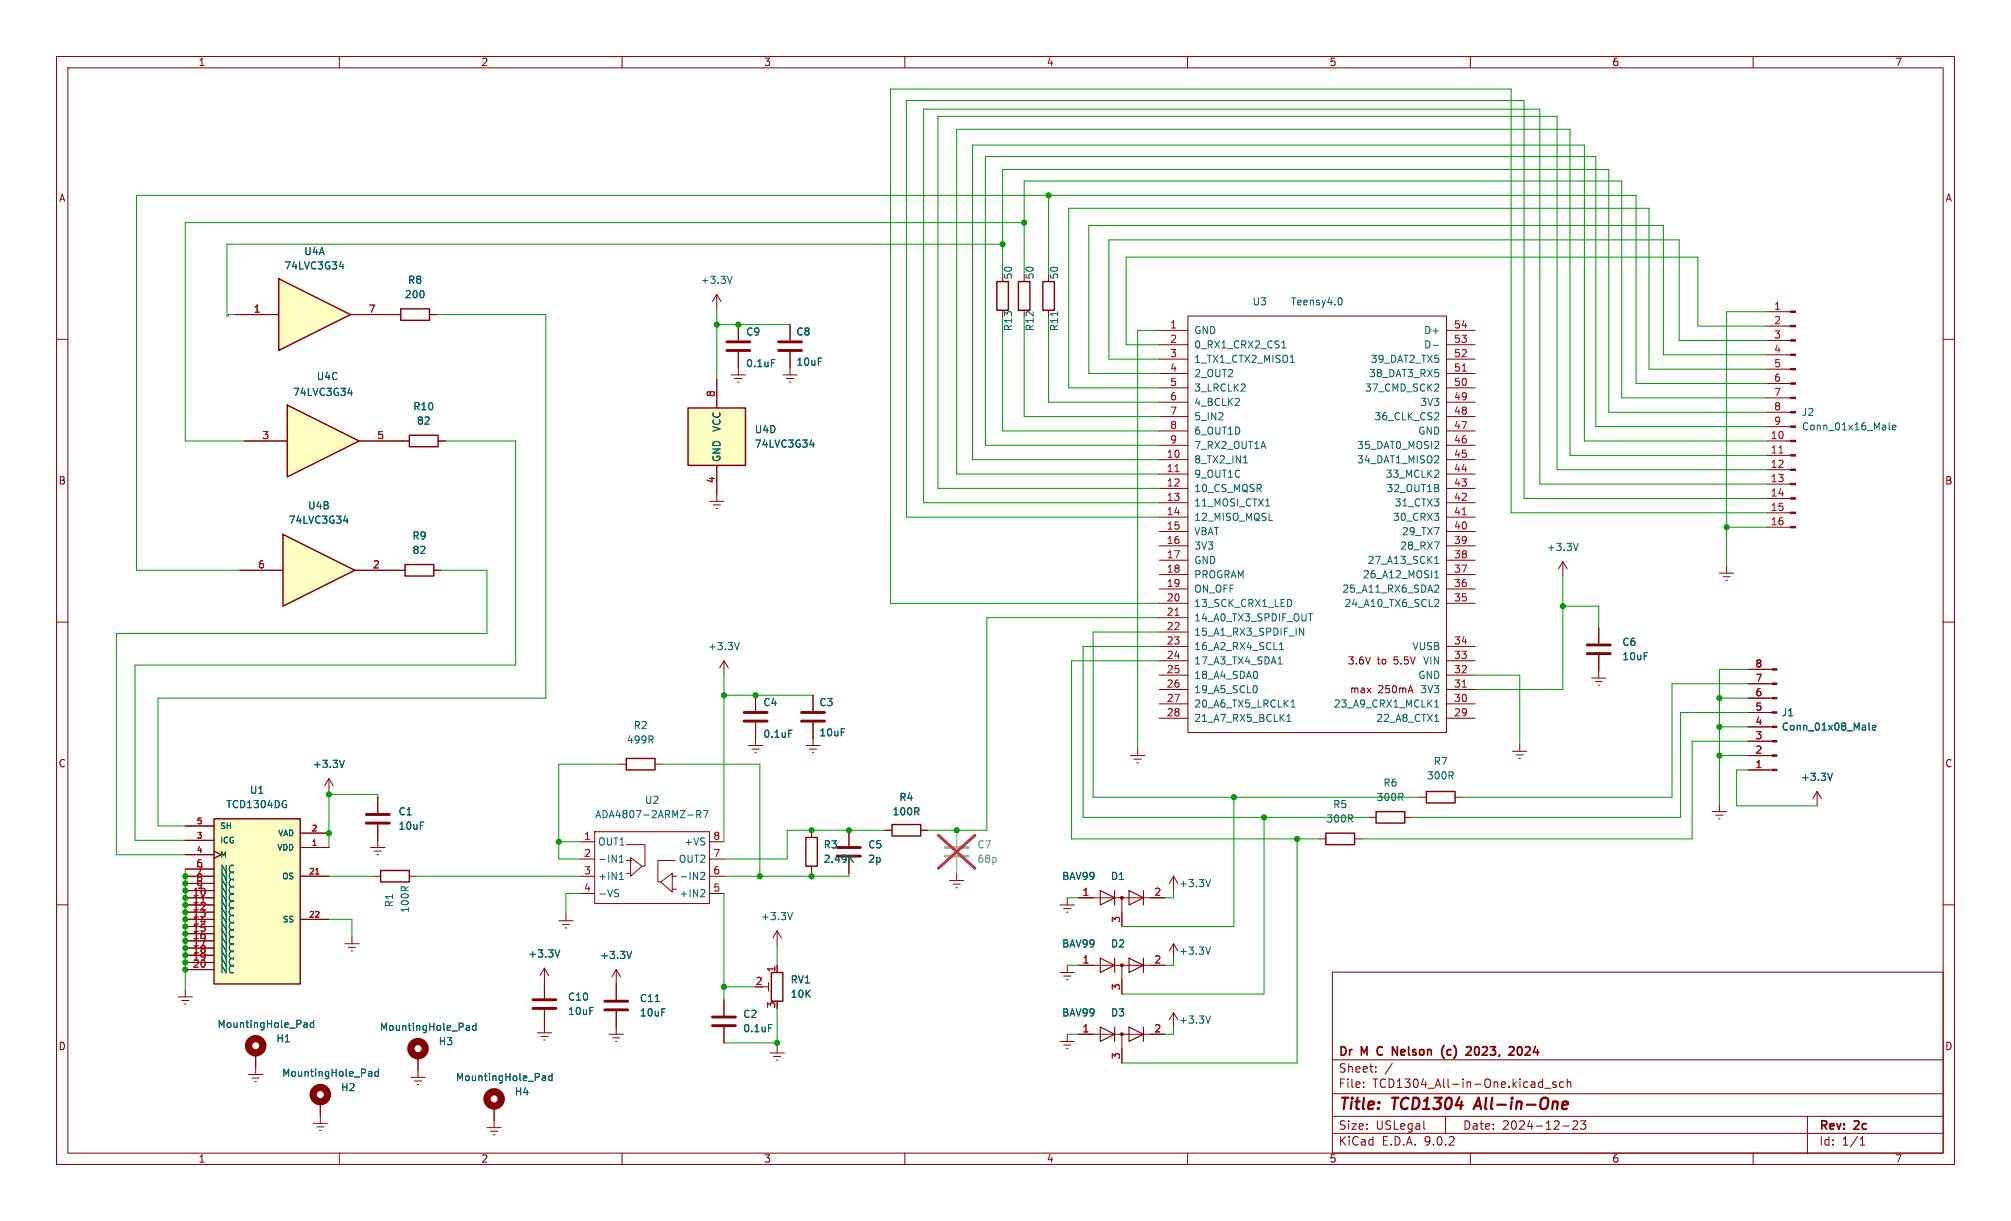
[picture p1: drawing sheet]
<svg xmlns="http://www.w3.org/2000/svg" width="356mm" height="216mm" viewBox="0 0 356 216" stroke-linecap="round" stroke-linejoin="round" font-family="sans-serif">
<g fill="none" stroke="#840000" stroke-width=".18">
<path d="M10 10h335.6v195.9h-335.6zM12 12h331.6v191.9h-331.6zM60 10v2M110 10v2M160 10v2M210 10v2M260 10v2M310 10v2M126.7 52.1l-.7 1.2M126.7 52.1l.8 1.2M126.7 52.1v2.5M130.6 57.4v2.8"/>
<path d="M139.7 57.4v2.8M177.3 48.5v1.3M181.1 48.5v1.3M181.1 54.9v1.2M185.4 48.5v1.3M185.4 54.9v1.2M10 60h2M129.3 66.3h2.5M129.9 66.9h1.3M130.4 67.6h.3M130.6 62.2v4.1M138.4 66.3h2.6"/>
<path d="M139.1 66.9h1.2M139.6 67.6h.2M139.7 62.2v4.1M343.6 60h2M10 110h2M70.4 100.8h1.2M76.7 100.8h1.3M343.6 110h2M58.2 137.7l-.8 1.2M58.2 137.7l.7 1.2M58.2 137.7v2.5M190.8 158.8h15.2"/>
<path d="M198.4 158.8v5M233.2 148.3h1.2M239.5 148.3h1.3M10 160h2M235.6 171.9h108v32h-108zM343.6 160h2M235.6 197.4h108M235.6 193.4h108M235.6 187.4h108M241.1 192.1v.2M241.1 191.4v.1M243.3 189.4v.2"/>
<path d="M243.3 188.7v.1M246.2 188l-1.3 1.9M251.8 199.6l.2 .1M255.6 197.4v3M272.3 191.3l.5 .1M272.8 190.8v1.5M272.8 192.2l-.5 .1M273.1 192.4h1.2M275.1 191.4l-.3-.1-.2 .2v.2l.5 .2v.3h-.5M276.3 199.1h1.2M276.5 191.4l-.4-.1-.3 .3v.4l.1 .2h.6M277.1 191.4l.2-.1 .4 .1 .1 .9"/>
<path d="M277.1 190.8v1.5M278.1 198.3l.6-.1 .2 .1 .1 .3-.9 1.1h.9M279.5 198.2h.9l-.5 .6 .4 .1v.6l-.2 .2h-.4l-.2-.2M319.6 197.4v6.5M60 203.9v2M110 203.9v2M160 203.9v2M210 203.9v2M235.6 200.4h108M260 203.9v2M310 203.9v2M328.9 202.5h.9"/>
<path d="M328.9 201.4l.4-.4v1.5"/>
</g>
<path d="M261.5 194.1l-.9 2M276.3 195.4l.9-.2v-.3l-.2-.1-.6 .1-.2 .9 .3 .3 .6-.1" fill="none" stroke="#840000" stroke-width=".4"/>
<path d="M243.7 185.3l-.2 .4 .2 .7M246.2 185.1l.9 1.5M255 186.5l.4 .6M255.4 184.9l-.4 .6M256.2 185.6l-.3 .3v.4l.3 .3M259.9 185.1l.3 .3-.1 .3-.9 .9h1M261.2 185.1a.81 .81 0 0 0-.6 .6 .81 .81 0 0 0 .3 .8l.3 .1M267.6 185.1l.1 .3v.3l-.9 .9h.9M268.4 185.2l.3-.1a.81 .81 0 0 1 .5 .6 .81 .81 0 0 1-.3 .8l-.1 .1a.81 .81 0 0 1-.4-1.4z" fill="none" stroke="#840000" stroke-width=".3"/>
<path d="M176.3 49.8h2v5.1h-2zM180.1 49.8h2v5.1h-2zM184.4 49.8h2v5.1h-2zM71.6 99.8h5.1v2.1h-5.1zM234.4 147.3h5.1v2.1h-5.1z" fill="none" stroke="#840000" stroke-width=".25"/>
<path d="M194.6 157.5l2.5 1.3-2.5 1.2zM197.1 157.5v2.5M199.6 157.5l2.6 1.3-2.6 1.2zM202.2 157.5v2.5" fill="none" stroke="#840000" stroke-width=".2"/>
<circle cx="198.4" cy="158.7" r=".25" fill="#840000" stroke="#840000" stroke-width=".18"/>
<path d="M129.5 48.8l-.5 1.3M187 55.1v.7M136.4 63.6h.6M60.9 134.4l-.4 1.3" fill="none" stroke="#006464" stroke-width=".18"/>
<path d="M128.5 60.5h4.1M128.5 62h4.1M137.7 60.5h4M137.7 62h4" fill="none" stroke="#840000" stroke-width=".51"/>
<path d="M49.3 49.3l12.7 6.3-12.7 6.4z" fill="#ffffc2"/>
<path d="M49.3 49.3l12.7 6.3-12.7 6.4zM70.9 54.6h5v2h-5z" fill="none" stroke="#840000" stroke-width=".25"/>
<path d="M41.7 55.6h7.6M62 55.6h8.9M75.9 55.6h1.3M190.8 182.9h15.2M198.4 182.9v5.1" fill="none" stroke="#840000" stroke-width=".18"/>
<path d="M60 47.1h.8M60.6 46.7v.9" fill="none" stroke="#006464" stroke-width=".18"/>
<path d="M194.6 181.6l2.5 1.3-2.5 1.3zM197.1 181.6v2.6M199.6 181.6l2.6 1.3-2.6 1.3zM202.2 181.6v2.6" fill="none" stroke="#840000" stroke-width=".2"/>
<circle cx="198.4" cy="182.9" r=".25" fill="#840000" stroke="#840000" stroke-width=".18"/>
<path d="M50.8 71.6l12.7 6.4-12.7 6.3z" fill="#ffffc2"/>
<path d="M50.8 71.6l12.7 6.4-12.7 6.3z" fill="none" stroke="#840000" stroke-width=".25"/>
<path d="M43.2 78h7.6M63.5 78h7.6" fill="none" stroke="#840000" stroke-width=".18"/>
<path d="M61.5 69.5h.8M62.1 69.1v.8" fill="none" stroke="#006464" stroke-width=".18"/>
<path d="M50 94.5l12.7 6.3-12.7 6.4z" fill="#ffffc2"/>
<path d="M72.4 77h5.1v2h-5.1zM50 94.5l12.7 6.3-12.7 6.4zM252.2 140h5.1v2h-5.1zM243.3 143.5h5.1v2h-5.1z" fill="none" stroke="#840000" stroke-width=".25"/>
<path d="M71.1 78h1.3M77.5 78h1.2M42.4 100.8h7.6M62.7 100.8h7.7M242.1 144.5h1.2M248.4 144.5h1.3M251 141h1.2M257.3 141h1.3" fill="none" stroke="#840000" stroke-width=".18"/>
<path d="M60.8 92.1h.8M61.4 91.7v.8" fill="none" stroke="#006464" stroke-width=".18"/>
<path d="M121.7 72.1h10.1v10.2h-10.1z" fill="#ffffc2"/>
<path d="M121.7 72.1h10.1v10.2h-10.1z" fill="none" stroke="#840000" stroke-width=".25"/>
<path d="M126.7 67.1v5M125.5 88.6h2.5M126.1 89.3h1.3M126.6 89.9h.3M126.7 82.3v6.3M128 116.8l-.7 1.3M128 116.8l.8 1.3M128 116.8v2.6M267.5 132.8h2.5M268.1 133.5h1.3M268.6 134.1h.3M268.7 131.6v1.2" fill="none" stroke="#840000" stroke-width=".18"/>
<path d="M143.2 78.6h.8M143.8 78.2v.9M130.7 113.6l-.4 1.3" fill="none" stroke="#006464" stroke-width=".18"/>
<path d="M37.8 144.8h15.3v29.2h-15.3z" fill="#ffffc2"/>
<path d="M110.7 134.1h5.1v2h-5.1zM37.8 144.8h15.3v29.2h-15.3zM67.3 153.9h5.1v2.1h-5.1zM142.5 148.1h2v5.1h-2zM157.7 145.8h5.1v2h-5.1zM136.4 172h2v5h-2z" fill="none" stroke="#840000" stroke-width=".25"/>
<g fill="none" stroke="#840000" stroke-width=".18">
<path d="M41.7 55.6h7.6M62 55.6h8.9M75.9 55.6h1.3M130.6 57.4v2.8M139.7 57.4v2.8M205 58.4h5.1M210.1 55.9h45.7v73.6h-45.7zM255.8 58.4h5.1M312.4 55.1h4.2M312.4 57.7h4.2M43.2 78h7.6M63.5 78h8.9"/>
<path d="M77.5 78h1.2M126.7 67.1v5M130.6 62.2v2.8M139.7 62.2v2.8M205 68.6h5.1M205 71.1h5.1M205 73.7h5.1M205 76.2h5.1M205 78.7h5.1M205 61h5.1M205 63.5h5.1M205 66h5.1"/>
<path d="M255.8 68.6h5.1M255.8 71.1h5.1M255.8 73.7h5.1M255.8 76.2h5.1M255.8 78.7h5.1M255.8 61h5.1M255.8 63.5h5.1M255.8 66h5.1M312.4 60.2h4.2M312.4 62.7h4.2M312.4 65.3h4.2M312.4 67.8h4.2"/>
<path d="M312.4 70.4h4.2M312.4 72.9h4.2M312.4 75.4h4.2M312.4 78h4.2M126.7 82.3v5.1M205 81.3h5.1M205 83.8h5.1M205 86.4h5.1M205 88.9h5.1M205 91.4h5.1M205 94h5.1M205 96.5h5.1"/>
<path d="M205 99.1h5.1M255.8 81.3h5.1M255.8 83.8h5.1M255.8 86.4h5.1M255.8 88.9h5.1M255.8 91.4h5.1M255.8 94h5.1M255.8 96.5h5.1M255.8 99.1h5.1M276.4 99.3l-.8 1.3M276.4 99.3l.7 1.3M276.4 99.3v2.6"/>
<path d="M312.4 80.5h4.2M312.4 83.1h4.2M312.4 85.6h4.2M312.4 88.1h4.2M312.4 90.7h4.2M312.4 93.2h4.2M42.4 100.8h7.6M62.7 100.8h8.9M76.7 100.8h1.3M205 101.6h5.1M205 104.1h5.1M205 106.7h5.1"/>
<path d="M205 109.2h5.1M205 111.8h5.1M205 114.3h5.1M205 116.8h5.1M205 119.4h5.1M255.8 101.6h5.1M255.8 104.1h5.1M255.8 106.7h5.1M255.8 114.3h5.1M255.8 116.8h5.1M255.8 119.4h5.1M281.4 119.9h2.6"/>
<path d="M282.7 111v2.8M282.7 115.8v4.1M304 101.3h2.6M304.7 102h1.2M305.2 102.6h.2M305.3 100.1v1.2M309.1 118.4h4.2M109.5 135.1h1.2M115.8 135.1h1.3M132.3 131.8h2.6M133 132.5h1.2M133.5 133.1h.2"/>
<path d="M133.6 122.9v2.8M133.6 127.8v4M142.5 131.8h2.5M143.1 132.5h1.3M143.6 133.1h.3M143.8 122.9v2.8M143.8 127.8v4M199.9 133.6h2.5M200.5 134.2h1.3M201 134.9h.3M201.2 132.3v1.3M205 121.9h5.1"/>
<path d="M205 124.5h5.1M205 127h5.1M255.8 121.9h5.1M255.8 124.5h5.1M255.8 127h5.1M282.1 120.5h1.2M282.6 121.2h.2M309.1 133.6h4.2M309.1 136.1h4.2M309.1 131.1h4.2M309.1 128.5h4.2M309.1 126h4.2"/>
<path d="M309.1 123.4h4.2M309.1 120.9h4.2M321.3 140l-.8 1.2M321.3 140l.8 1.2M321.3 140v2.5M32.8 146.1h5M32.8 148.6h5M32.8 151.1h5M32.8 154.9h5M32.8 153.7h5M32.8 156.2h5M32.8 157.5h5"/>
<path d="M32.8 158.8h5M37.8 150.5l1.3 .6-1.3 .7M53.1 147.3h5.1M53.1 149.9h5.1M53.1 154.9h5.1M65.5 149.9h2.6M66 154.9h1.3M66.2 150.5h1.2M66.7 151.1h.2M66.8 141v2.8M66.8 145.8v4.1M72.4 154.9h1.3"/>
<path d="M102.6 154.9h2.6M102.6 148.8h2.6M102.6 151.9h2.6M102.6 158h2.6M105.2 147.1h20.3v12.7h-20.3zM110.7 149.4h3.3v3.8h-.5M110.7 152.1h.8M110.7 154.4h.8M111.5 151.6l2 1.6-2 1.7zM111.5 152.1h.1M116.8 156l2.1-1.6v3.3zM118.9 154.9h.1"/>
<path d="M118.9 154.9h.7M118.9 157.2h.7M119.4 152.1h-3.1v3.9h.5M125.5 154.9h2.5M125.5 148.8h2.5M125.5 151.9h2.5M125.5 158h2.5M143.5 146.8v1.3M143.5 153.2v1.2M150.1 146.8v2.8M150.1 151.6v2.8M156.5 146.8h1.2"/>
<path d="M162.8 146.8h1.3M167.9 155.7h2.5M168.5 156.3h1.3M169 157h.3M169.2 154.4v1.3M188.7 158.8v1.2M190.8 158.8h2.5M203.5 158.8h2.5M207.5 154.9l.8 1.3M207.5 154.9l-.7 1.3M207.5 154.9v2.6M302.8 143.5h2.5"/>
<path d="M303.4 144.1h1.3M303.9 144.8h.3M304 142.2v1.3M31.5 176.3h2.5M32.1 176.9h1.3M32.6 177.5h.3M32.8 162.6h5M32.8 160h5M32.8 161.3h5M32.8 163.8h5M32.8 165.1h5M32.8 166.4h5"/>
<path d="M32.8 167.6h5M32.8 168.9h5M32.8 170.2h5M32.8 171.5h5M32.8 175v1.3M53.1 162.6h5.1M61 166.9h2.5M61.6 167.5h1.3M62.1 168.1h.3M62.2 165.6v1.3M96.3 171.2v5.3M96.3 178.6v4"/>
<path d="M96.3 171.2l-.8 1.3M96.3 171.2l.7 1.3M98.8 162.8h2.5M99.4 163.4h1.3M99.9 164.1h.3M100.1 161.5v1.3M109 171.5l-.8 1.2M109 171.5l.7 1.2M109 171.5v5.3M109 178.8v4.1M128 176.8v2.8M134.9 174.5h1"/>
<path d="M135.9 173.7v1.6M137.4 164.6l-.7 1.3M137.4 164.6l.8 1.3M137.4 164.6v2.5M137.4 170.7v1.3M187.5 160h2.5M187.5 172h2.5M188.1 172.6h1.3M188.1 160.7h1.3M188.6 161.3h.2M188.6 173.2h.2M188.7 170.7v1.3"/>
<path d="M190.8 170.7h15.2M198.4 161.3v2.5M198.4 170.7v5.1M207.5 166.9v2.5M207.5 179.1v2.5M207.5 179.1l.8 1.2M207.5 179.1l-.7 1.2M207.5 166.9l.8 1.2M207.5 166.9l-.7 1.2M43.9 190h2.6M44.6 190.6h1.2M45.1 191.3h.2"/>
<path d="M45.2 186.2v3.8M55.4 198.6h2.5M56 199.3h1.3M56.5 199.9h.3M56.6 194.8v3.8M72.6 190.5h2.6M73.3 191.1h1.2M73.8 191.8h.2M73.9 186.7v3.8M86.1 199.4h2.5M87.4 195.6v3.8M95 182.6h2.5"/>
<path d="M95.6 183.3h1.3M96.1 183.9h.3M107.7 182.9h2.5M108.3 183.5h1.3M108.8 184.2h.3M128 181.6v2.8M136.1 186.2h2.6M136.8 186.8h1.2M137.3 187.5h.2M137.4 184.9v1.3M187.5 184.2h2.5M188.1 184.8h1.3"/>
<path d="M188.6 185.4h.2M188.7 182.9v1.3M190.8 182.9h2.5M198.4 185.4v2.6M203.5 182.9h2.5M86.7 200h1.3M87.2 200.7h.3"/>
</g>
<path d="M258.6 65.6h.7M207.8 83.4h.7M258.6 91h.7M314.6 80.1h.7M207.8 108.8h.7M258.6 121.5h.7M55.8 154.6h.6" fill="none" stroke="#a90000" stroke-width=".18"/>
<g fill="none" stroke="#006464" stroke-width=".18">
<path d="M60 47.1h.8M60.6 46.7v.9M236.9 52.6a.68 .68 0 0 1 .4 .7 .68 .68 0 0 1-.4 .6M61.5 69.5h.8M62.1 69.1v.8M136.4 63.6h.6M143.2 78.6h.8M143.8 78.2v.9M226.7 61.5h.7M226.8 60.6l.2-.3v1.2M228.2 64.1h.7M253.4 61.1h1"/>
<path d="M253.6 69.2h.8M254.2 73l.2 .2v.3l-.8 .7h.8M254.3 78.1l.1 .2v.3l-.8 .7h.8M254.4 68v.4M334 74.7v1.1l.2 .2M334.7 75.6l.6-.1-.1-.3h-.4l-.1 .2v.6h.5M60.8 92.1h.8M61.4 91.7v.8M219.9 81.9h.7M223.8 89.5h.7M253.6 95.8h.9l-.6 1.3M253.7 99.6h.7"/>
<path d="M253.7 98.7l.4-.3v1.2M254.3 80.7l.1 .1v.3l-.8 .8h.8M254.3 83.2l.1 .2v.3l-.8 .7h.8M279.1 96.1l-.4 1.3M222.3 118.9v.8M226 117.4h.7M226.2 114.9h.8M226.2 114l.4-.4v1.3M226.2 116.3l.2-.2v1.3M228.3 106.2l.1 .3-.1 .6M229.8 111.1l.7 1.2v-1.2M231.4 108.5h.7"/>
<path d="M253.7 101.3l.4-.4v1.3M253.7 102.2h.7M253.9 103.4l.4 .1 .1 .3-.8 .9h.8M253.9 106l.4 .1 .1 .3-.8 .9h.8M60.9 134.4l-.4 1.3M139.5 129.1h.6M222.1 121.3l.2 .4-.2 .7M227.6 127.6h.7M227.6 126.7l.3-.4v1.3M228.3 125h.7M228.3 124.1l.4-.3v1.2M253.7 125h.7"/>
<path d="M253.7 127.6h.7M253.7 124.1l.4-.3v1.2M324 136.7l-.4 1.3M330.5 127.8v1.1l.2 .2M331.1 128.7l.6-.1-.1-.3h-.3l-.2 .1 .1 .6h.4M39.3 155.5l.7 1.3M39.3 156.8l.7 1.3M39.3 158.1l.7 1.2M39.3 159.3l.7 1.3M40 155.5l-.7-1.3v17.8M40 154.2v17.8l-.7-1.2M40.5 155l.2 .3 .3 .2"/>
<path d="M41 155.5h.1M41 156.8h.1M41 155.5a.68 .68 0 0 0-.5 .7 .68 .68 0 0 0 .5 .6M41 156.8a.68 .68 0 0 0-.5 .6 .68 .68 0 0 0 .5 .7M41 158.1a.68 .68 0 0 0-.5 .6 .68 .68 0 0 0 .5 .6M41 159.3a.68 .68 0 0 0-.5 .7 .68 .68 0 0 0 .5 .6M41 158.1h.1M41 159.3h.1M41.1 155.5l.2 .1M41.1 158.1l.2 .1M41.1 156.8l.2 .1M41.1 159.3l.2 .2"/>
<path d="M41.3 155.4l-.2 .1M41.3 156.7l-.2 .1M41.3 157.9l-.2 .2M41.3 159.2l-.2 .1M50.4 142.3h.3l-.1 .5M108.9 157.9l.4 .1 .1 .3-.2 .3h-.4M108.9 157.3l.5 .1M109.5 155.5h.7M109.5 152.5h.7M109.5 151.6l.4-.4v1.3M109.6 154.6l.3-.4v1.3M123.2 144l.6-.1 .1-.1v-.4l-.7-.1v1.3"/>
<path d="M123.5 144l.4 .6M123.9 154.4l.5-.2 .2 .4-.8 .9h.8M124.1 157.3l.4 .1 .1 .3-.8 .9h.8M124.4 143.3h.8l-.5 1.3M150.4 151.7l.5 .8M150.9 151.2l-.7 .7M214 155.5l-.4 1.3M39.3 160.6l.7 1.3M39.3 161.9l.7 1.2M39.3 163.1l.7 1.3M39.3 164.4l.7 1.3M39.3 165.7l.7 1.2"/>
<path d="M39.3 166.9l.7 1.3M39.3 168.2l.7 1.3M39.3 169.5l.7 1.3M41 160.6a.68 .68 0 0 0-.5 .6 .68 .68 0 0 0 .5 .7M41 161.9a.68 .68 0 0 0-.5 .6 .68 .68 0 0 0 .5 .6M41 163.1a.68 .68 0 0 0-.5 .7 .68 .68 0 0 0 .5 .6M41 164.4a.68 .68 0 0 0-.5 .6 .68 .68 0 0 0 .5 .7M41 165.7a.68 .68 0 0 0-.5 .6 .68 .68 0 0 0 .5 .6M41 166.9a.68 .68 0 0 0-.5 .7 .68 .68 0 0 0 .5 .6M41 168.2a.68 .68 0 0 0-.5 .7 .68 .68 0 0 0 .5 .6M41 169.5a.68 .68 0 0 0-.5 .6 .68 .68 0 0 0 .5 .7M41 170.8a.66 .66 0 0 0-.5 .6 .66 .66 0 0 0 .6 .6l.2-.1"/>
<path d="M41 160.6h.1M41 161.9h.1M41 163.1h.1M41 164.4h.1M41 165.7h.1M41 166.9h.1M41 168.2h.1M41 169.5h.1M41 170.8h.1M41.1 160.6l.2 .1M41.1 161.9l.2 .1M41.1 163.1l.2 .2"/>
<path d="M41.1 164.4l.2 .1M41.1 166.9l.2 .2M41.1 165.7l.2 .1M41.1 168.2l.2 .1M41.1 169.5l.2 .1M41.1 170.8l.2 .1M41.3 160.5l-.2 .1M41.3 161.7l-.2 .2M41.3 163l-.2 .1M41.3 164.3l-.2 .1M41.3 165.6l-.2 .1M41.3 166.8l-.2 .1"/>
<path d="M41.3 168.1l-.2 .1M41.3 169.4l-.2 .1M41.3 170.6l-.2 .2M99 168l-.4 1.2M111.7 168.2l-.4 1.3M115.9 177.1h.7M140.1 161.4l-.4 1.2M214 179.6l-.4 1.3M214 167.5l-.4 1.2M53.9 180.8l.3 .1 .1 .8M54.3 181.6l-.4 .1M54.3 181.1l-.4 .1"/>
<path d="M55.5 180.9l-.4-.1-.2 .3 .1 .5h.5M55.5 180.4v1.3M65.3 189.5h.4v.8M65.7 190.3h-.4M65.7 189.8h-.4M66.9 189.5h-.4l-.2 .2 .1 .6h.5M66.9 189v1.3M82.6 181.3l.4 .1v.8M83 182.1l-.4 .1M83 181.6l-.4 .1M84.2 181.4l-.4-.1-.2 .3 .1 .5h.5M84.2 180.9v1.3"/>
<path d="M96.1 190.2l.3 .1 .1 .8M96.5 191l-.4 .1M96.5 190.5l-.4 .1M97.6 190.3l-.3-.1-.3 .3 .1 .5h.5M97.6 189.8v1.3M135.9 181.2h.6"/>
</g>
<g fill="none" stroke="#840000" stroke-width=".51">
<path d="M280.7 114h4M280.7 115.6h4M131.6 126h4M131.6 127.5h4M141.7 126h4.1M141.7 127.5h4.1M64.8 144h4M64.8 145.5h4M148.1 149.9h4M148.1 151.4h4M94.2 176.8h4.1M94.2 178.3h4.1"/>
<path d="M106.9 177h4.1M106.9 178.6h4.1M126 179.8h4M126 181.4h4"/>
</g>
<g fill="#840000" stroke="#840000" stroke-width=".18">
<path d="M316.6 55h.9v.2h-.9z"/>
<path d="M316.6 57.5h.9v.3h-.9z"/>
<path d="M316.6 60.1h.9v.2h-.9z"/>
<path d="M316.6 62.6h.9v.3h-.9z"/>
<path d="M316.6 65.2h.9v.2h-.9z"/>
<path d="M316.6 67.7h.9v.2h-.9z"/>
<path d="M316.6 70.2h.9v.3h-.9z"/>
<path d="M316.6 72.8h.9v.2h-.9z"/>
<path d="M316.6 75.3h.9v.3h-.9z"/>
<path d="M316.6 77.9h.9v.2h-.9z"/>
<path d="M316.6 80.4h.9v.2h-.9z"/>
<path d="M316.6 82.9h.9v.3h-.9z"/>
<path d="M316.6 85.5h.9v.2h-.9z"/>
<path d="M316.6 88h.9v.3h-.9z"/>
<path d="M316.6 90.6h.9v.2h-.9z"/>
<path d="M316.6 93.1h.9v.2h-.9z"/>
<path d="M313.3 136h.9v.3h-.9z"/>
<path d="M313.3 133.5h.9v.2h-.9z"/>
<path d="M313.3 130.9h.9v.3h-.9z"/>
<path d="M313.3 128.4h.9v.3h-.9z"/>
<path d="M313.3 125.9h.9v.2h-.9z"/>
<path d="M313.3 123.3h.9v.3h-.9z"/>
<path d="M313.3 120.8h.9v.2h-.9z"/>
<path d="M313.3 118.2h.9v.3h-.9z"/>
<circle cx="198.4" cy="170.7" r=".25"/>
</g>
<path d="M167.1 149.9h4.1M167.1 151.4h4.1" fill="none" stroke="#a1a1a1" stroke-width=".51"/>
<path d="M169.2 146.8v2.8M169.2 151.6v2.8" fill="none" stroke="#a1a1a1" stroke-width=".18"/>
<path d="M165.9 147.7l6.5 5.8M172.4 147.7l-6.5 5.8" fill="none" stroke="#e12e31" stroke-width=".46"/>
<path d="M194.6 169.4l2.5 1.3-2.5 1.3zM197.1 169.4v2.6M199.6 169.4l2.6 1.3-2.6 1.3zM202.2 169.4v2.6" fill="none" stroke="#840000" stroke-width=".2"/>
<g fill="none" stroke="#840000" stroke-width="1.3">
<circle cx="45.2" cy="184.9" r="1.27"/>
<circle cx="56.6" cy="193.5" r="1.27"/>
<circle cx="73.9" cy="185.4" r="1.27"/>
<circle cx="87.4" cy="194.3" r="1.27"/>
</g>
<g fill="none" stroke="#009600" stroke-width=".18">
<path d="M181.1 39.4h-148.3v38.6h10.4M185.4 34.5v14M77.2 55.6h19.3v67.8h-68.6v22.7h4.9M126.7 54.6v12.5M126.7 57.4h13M177.3 43.2h-137.2v12.7h.3v-.3h1.3M177.3 48.5v-18.5h107.2v42.9h27.9M177.3 56.1v20.1h27.7M181.1 48.5v-16.5h105.7v38.4h25.6M181.1 56.1v17.6h23.9M185.4 56.1v15h19.6M205 58.4h-3.8v73.9"/>
<path d="M312.4 57.7h-12.2v-12.2h-101.1v15.5h5.9M312.4 55.1h-7.1v45M78.7 78h12.5v39.6h-67.3v31h8.9M312.4 67.8h-23.1v-33.3h-265.2v66.3h18.3M312.4 78h-32.2v-52.3h-108.2v55.6h33M312.4 60.2h-15.5v-17.8h-100.8v21.1h8.9M312.4 75.4h-30.2v-47.7h-108v51h30.8M312.4 62.7h-18.3v-22.8h-101.6v26.1h12.5M312.4 65.3h-20.8v-28.5h-102.6v31.8h16M305.3 93.2h7.1M312.4 90.7h-45.2v-75h-109.7v91h47.5M312.4 83.1h-37.1v-62.5h-109.4v65.8h39.1"/>
<path d="M312.4 80.5h-34.8v-57.6h-108.4v60.9h35.8M312.4 85.6h-40.1v-66.3h-109v69.6h41.7M312.4 88.1h-42.9v-70.3h-109.2v73.6h44.7M78 100.8h8.1v11.2h-65.5v39.1h12.2M128 119.4v29.4M205 111.8h-11.7v29.2h57.7M205 109.2h-30.5v37.6h-10.4M205 114.3h-13.5v30.2h50.6M205 116.8h-15.5v31.5h43.7M260.9 119.4h7.8v12.2M276.4 101.9v20h-15.5M276.4 107.2h6.3v3.8"/>
<path d="M309.1 118.4h-5.1v23.8M109.5 135.1h-10.7v16.8h3.8M117.1 135.1h17.3v19.8M128 122.9h15.8M304 123.4h5.1M304 133.6h5.1M304 128.5h5.1M309.1 126h-11.9v18.5h-47.5M309.1 120.9h-13.4v20.1h-37.1M309.1 131.1h-9.9v17.2h-58.4M309.1 136.1h-2v6.4h14.2M32.8 153.7v21.3"/>
<path d="M58.2 154.9h7.8M58.2 140.5h8.6v.5M58.2 140.2v9.7M73.7 154.9h28.9M98.8 148.8h3.8M102.6 158h-2.5v3.5M128 158v18.8M143.5 154.4v.5M150.1 154.4v.5h-22.1M156.5 146.8h-17.3v5.1h-11.2M188.7 158.8h2.1M207.5 157.5v1.3h-1.5"/>
<path d="M218.2 141v22.8h-19.8M223.5 144.5v31.3h-25.1M229.4 148.3v39.7h-31M58.2 162.6h4v3M128 174.5h5.6M137.4 167.1v3.6M137.4 178.3v6.6M188.7 170.7h2.1M207.5 169.4v1.3h-1.5M128 184.4h9.4M188.7 182.9h2.1M207.5 181.6v1.3h-1.5"/>
</g>
<g fill="#009600" stroke="#009600" stroke-width=".18">
<circle cx="276.4" cy="107.2" r=".46"/>
<circle cx="304" cy="133.6" r=".46"/>
<circle cx="304" cy="128.5" r=".46"/>
<circle cx="304" cy="123.4" r=".46"/>
<circle cx="185.4" cy="34.5" r=".46"/>
<circle cx="223.5" cy="144.5" r=".46"/>
<circle cx="218.2" cy="141" r=".46"/>
<circle cx="229.4" cy="148.3" r=".46"/>
<circle cx="143.5" cy="146.8" r=".46"/>
<circle cx="305.3" cy="93.2" r=".46"/>
<circle cx="128" cy="122.9" r=".46"/>
<circle cx="134.4" cy="154.9" r=".46"/>
<circle cx="133.6" cy="122.9" r=".46"/>
<circle cx="137.4" cy="184.4" r=".46"/>
<circle cx="143.5" cy="154.9" r=".46"/>
<circle cx="169.2" cy="146.8" r=".46"/>
<circle cx="150.1" cy="146.8" r=".46"/>
<circle cx="126.7" cy="57.4" r=".46"/>
<circle cx="177.3" cy="43.2" r=".46"/>
<circle cx="181.1" cy="39.4" r=".46"/>
<circle cx="130.6" cy="57.4" r=".46"/>
<circle cx="32.8" cy="160" r=".46"/>
<circle cx="32.8" cy="162.6" r=".46"/>
<circle cx="32.8" cy="161.3" r=".46"/>
<circle cx="32.8" cy="168.9" r=".46"/>
<circle cx="32.8" cy="167.6" r=".46"/>
<circle cx="32.8" cy="163.8" r=".46"/>
<circle cx="32.8" cy="165.1" r=".46"/>
<circle cx="32.8" cy="166.4" r=".46"/>
<circle cx="32.8" cy="158.8" r=".46"/>
<circle cx="32.8" cy="156.2" r=".46"/>
<circle cx="32.8" cy="157.5" r=".46"/>
<circle cx="32.8" cy="171.5" r=".46"/>
<circle cx="32.8" cy="170.2" r=".46"/>
<circle cx="32.8" cy="154.9" r=".46"/>
<circle cx="58.2" cy="140.5" r=".46"/>
<circle cx="58.2" cy="147.3" r=".46"/>
<circle cx="128" cy="174.5" r=".46"/>
<circle cx="98.8" cy="148.8" r=".46"/>
</g>
<g font-size="2.8" fill="#840000">
<text x="236.6" y="196.8">Title:</text>
<text x="246.3" y="196.8">TCD1304</text>
<text x="261.7" y="196.8">All-in-One</text>
</g>
<g font-size="2.1" fill="#840000">
<text x="236.6" y="189.9">Sheet:</text>
<text x="236.6" y="187.1">Dr</text>
<text x="240.8" y="187.1">M</text>
<text x="244.2" y="187.1">C</text>
<text x="247.5" y="187.1">Nelson</text>
<text x="256.8" y="187.1">(c)</text>
<text x="261.8" y="187.1">2023,</text>
<text x="270" y="187.1">2024</text>
<text x="236.6" y="192.6">File:</text>
<text x="242.7" y="192.6">TCD1304_All-in-One.kicad_sch</text>
<text x="236.6" y="202.8">KiCad</text>
<text x="236.6" y="200">Size:</text>
<text x="243.3" y="200">USLegal</text>
<text x="244.3" y="202.8">E.D.A.</text>
<text x="251.9" y="202.8">9.0.2</text>
<text x="258.6" y="200">Date:</text>
<text x="265.6" y="200">2024-12-23</text>
<text x="321.6" y="200.2">Rev:</text>
<text x="321.6" y="202.8">Id:</text>
<text x="325.7" y="202.8">1/1</text>
<text x="328" y="200.2">2c</text>
</g>
<g font-size="1.8" fill="#840000">
<text x="35" y="11.9">1</text>
<text x="85" y="11.9">2</text>
<text x="135" y="11.9">3</text>
<text x="185" y="11.9">4</text>
<text x="235" y="11.9">5</text>
<text x="285" y="11.9">6</text>
<text x="335" y="11.9">7</text>
<text x="10.3" y="35.9">A</text>
<text x="343.9" y="35.9">A</text>
<text x="10.3" y="85.9">B</text>
<text x="343.9" y="85.9">B</text>
<text x="238.2" y="117.7">3.6V</text>
<text x="243.5" y="117.7">to</text>
<text x="246.6" y="117.7">5.5V</text>
<text x="238.6" y="122.8">max</text>
<text x="243.7" y="122.8">250mA</text>
<text x="10.3" y="135.9">C</text>
<text x="343.9" y="135.9">C</text>
<text x="10.3" y="185.9">D</text>
<text x="343.9" y="185.9">D</text>
<text x="35" y="205.8">1</text>
<text x="85" y="205.8">2</text>
<text x="135" y="205.8">3</text>
<text x="185" y="205.8">4</text>
<text x="235" y="205.8">5</text>
<text x="285" y="205.8">6</text>
<text x="335" y="205.8">7</text>
</g>
<g font-size="1.8" fill="#006464">
<text x="50.2" y="47.9">74LVC3G34</text>
<text x="53.7" y="45.3">U4A</text>
<text x="71.5" y="52.9">200</text>
<text x="72.1" y="50.4">R8</text>
<text x="123.8" y="50.4">+3.3V</text>
<text x="179.2" y="49.5" transform="rotate(-90 179.2 49.5)">50</text>
<text x="183" y="49.5" transform="rotate(-90 183 49.5)">50</text>
<text x="187.3" y="49.5" transform="rotate(-90 187.3 49.5)">50</text>
<text x="131.8" y="59.5">C9</text>
<text x="140.7" y="59.5">C8</text>
<text x="179.2" y="58.7" transform="rotate(-90 179.2 58.7)">R13</text>
<text x="183" y="58.7" transform="rotate(-90 183 58.7)">R12</text>
<text x="187.3" y="58.7" transform="rotate(-90 187.3 58.7)">R11</text>
<text x="211.1" y="59.3">GND</text>
<text x="221.4" y="54.2">U3</text>
<text x="228.2" y="54.2">Teensy4.0</text>
<text x="251.7" y="59.3">D+</text>
<text x="131.8" y="65.1">0.1uF</text>
<text x="140.7" y="64.9">10uF</text>
<text x="211.1" y="61.8">0_RX1_CRX2_CS1</text>
<text x="211.1" y="64.4">1_TX1_CTX2_MISO1</text>
<text x="242.3" y="64.4">39_DAT2_TX5</text>
<text x="251.7" y="61.8">D-</text>
<text x="51.7" y="70.2">74LVC3G34</text>
<text x="55.9" y="67.4">U4C</text>
<text x="211.1" y="69.4">3_LRCLK2</text>
<text x="211.1" y="72">4_BCLK2</text>
<text x="211.1" y="66.9">2_OUT2</text>
<text x="241.3" y="69.4">37_CMD_SCK2</text>
<text x="242" y="66.9">38_DAT3_RX5</text>
<text x="251.1" y="72">3V3</text>
<text x="73" y="72.7">R10</text>
<text x="73.6" y="75.3">82</text>
<text x="127.6" y="76.5" transform="rotate(-90 127.6 76.5)">VCC</text>
<text x="133.4" y="76.8">U4D</text>
<text x="211.1" y="74.5">5_IN2</text>
<text x="211.1" y="77.1">6_OUT1D</text>
<text x="242.9" y="74.5">36_CLK_CS2</text>
<text x="250.7" y="77.1">GND</text>
<text x="318.5" y="73.8">J2</text>
<text x="318.5" y="76.3">Conn_01x16_Male</text>
<text x="127.6" y="81.8" transform="rotate(-90 127.6 81.8)">GND</text>
<text x="133.4" y="79.3">74LVC3G34</text>
<text x="211.1" y="79.6">7_RX2_OUT1A</text>
<text x="211.1" y="82.1">8_TX2_IN1</text>
<text x="239.9" y="79.6">35_DAT0_MOSI2</text>
<text x="239.9" y="82.1">34_DAT1_MISO2</text>
<text x="211.1" y="84.7">9_OUT1C</text>
<text x="211.1" y="87.2">10_CS_MQSR</text>
<text x="211.1" y="89.8">11_MOSI_CTX1</text>
<text x="244.9" y="84.7">33_MCLK2</text>
<text x="245.1" y="87.2">32_OUT1B</text>
<text x="246.5" y="89.8">31_CTX3</text>
<text x="50.9" y="92.8">74LVC3G34</text>
<text x="54.4" y="90.3">U4B</text>
<text x="72.8" y="95.6">R9</text>
<text x="211.1" y="92.3">12_MISO_MQSL</text>
<text x="211.1" y="94.8">VBAT</text>
<text x="246.2" y="92.3">30_CRX3</text>
<text x="247.8" y="94.8">29_TX7</text>
<text x="72.9" y="98.1">82</text>
<text x="211.1" y="97.4">3V3</text>
<text x="211.1" y="99.9">GND</text>
<text x="241.7" y="99.9">27_A13_SCK1</text>
<text x="247.5" y="97.4">28_RX7</text>
<text x="273.4" y="97.6">+3.3V</text>
<text x="211.1" y="102.5">PROGRAM</text>
<text x="211.1" y="105">ON_OFF</text>
<text x="211.1" y="107.5">13_SCK_CRX1_LED</text>
<text x="237.3" y="105">25_A11_RX6_SDA2</text>
<text x="237.6" y="107.5">24_A10_TX6_SCL2</text>
<text x="240.9" y="102.5">26_A12_MOSI1</text>
<text x="211.1" y="110.1">14_A0_TX3_SPDIF_OUT</text>
<text x="211.1" y="112.6">15_A1_RX3_SPDIF_IN</text>
<text x="125.1" y="115.2">+3.3V</text>
<text x="211.1" y="115.2">16_A2_RX4_SCL1</text>
<text x="211.1" y="117.7">17_A3_TX4_SDA1</text>
<text x="249.7" y="115.2">VUSB</text>
<text x="251.5" y="117.7">VIN</text>
<text x="286.8" y="114.4">C6</text>
<text x="286.8" y="116.9">10uF</text>
<text x="134.9" y="125.1">C4</text>
<text x="144.8" y="125.1">C3</text>
<text x="211.1" y="120.2">18_A4_SDA0</text>
<text x="211.1" y="122.8">19_A5_SCL0</text>
<text x="211.1" y="125.3">20_A6_TX5_LRCLK1</text>
<text x="235.8" y="125.3">23_A9_CRX1_MCLK1</text>
<text x="250.7" y="120.2">GND</text>
<text x="251.1" y="122.8">3V3</text>
<text x="110.7" y="131.7">499R</text>
<text x="111.9" y="129.1">R2</text>
<text x="134.9" y="130.7">0.1uF</text>
<text x="144.8" y="130.4">10uF</text>
<text x="211.1" y="127.9">21_A7_RX5_BCLK1</text>
<text x="243.2" y="127.9">22_A8_CTX1</text>
<text x="315" y="126.8">J1</text>
<text x="315" y="129.4">Conn_01x08_Male</text>
<text x="55.2" y="136">+3.3V</text>
<text x="253.4" y="135.5">R7</text>
<text x="39.9" y="143.1">TCD1304DG</text>
<text x="44.1" y="140.6">U1</text>
<text x="113.9" y="142.3">U2</text>
<text x="158.9" y="141.8">R4</text>
<text x="235.6" y="143.1">R5</text>
<text x="243.3" y="141.8">300R</text>
<text x="244.5" y="139.3">R6</text>
<text x="252.2" y="138">300R</text>
<text x="318.4" y="138.3">+3.3V</text>
<text x="70.4" y="144.4">C1</text>
<text x="70.4" y="146.9">10uF</text>
<text x="105.1" y="144.9">ADA4807-2ARMZ-R7</text>
<text x="105.7" y="149.7">OUT1</text>
<text x="120.9" y="149.7">+VS</text>
<text x="157.7" y="144.4">100R</text>
<text x="234.4" y="145.6">300R</text>
<text x="38.9" y="154.5">NC</text>
<text x="105.7" y="152.8">-IN1</text>
<text x="105.7" y="155.8">+IN1</text>
<text x="119.9" y="152.8">OUT2</text>
<text x="120" y="155.8">-IN2</text>
<text x="145.6" y="150.2">R3</text>
<text x="145.6" y="152.8">2.49K</text>
<text x="153.4" y="150.2">C5</text>
<text x="153.4" y="152.8">2p</text>
<text x="187.7" y="155.8">BAV99</text>
<text x="196.4" y="155.8">D1</text>
<text x="69.7" y="160.5" transform="rotate(-90 69.7 160.5)">R1</text>
<text x="72.5" y="161.5" transform="rotate(-90 72.5 161.5)">100R</text>
<text x="105.7" y="158.9">-VS</text>
<text x="120" y="158.9">+IN2</text>
<text x="208.4" y="157.1">+3.3V</text>
<text x="134.5" y="162.9">+3.3V</text>
<text x="187.7" y="167.7">BAV99</text>
<text x="196.4" y="167.7">D2</text>
<text x="93.3" y="169.5">+3.3V</text>
<text x="106" y="169.8">+3.3V</text>
<text x="208.4" y="169">+3.3V</text>
<text x="100.3" y="177.1">C10</text>
<text x="100.3" y="179.7">10uF</text>
<text x="113" y="177.4">C11</text>
<text x="113" y="179.9">10uF</text>
<text x="139.7" y="174.1">RV1</text>
<text x="139.7" y="176.6">10K</text>
<text x="187.7" y="179.9">BAV99</text>
<text x="196.4" y="179.9">D3</text>
<text x="38.4" y="182">MountingHole_Pad</text>
<text x="48.8" y="184.5">H1</text>
<text x="67.1" y="182.5">MountingHole_Pad</text>
<text x="77.5" y="185">H3</text>
<text x="131.3" y="180.2">C2</text>
<text x="131.3" y="182.7">0.1uF</text>
<text x="208.4" y="181.2">+3.3V</text>
<text x="49.8" y="190.6">MountingHole_Pad</text>
<text x="80.5" y="191.4">MountingHole_Pad</text>
<text x="60.2" y="193.1">H2</text>
<text x="90.9" y="193.9">H4</text>
</g>
<g font-size="1.8" fill="#a90000">
<text x="44.8" y="55.4">1</text>
<text x="65.1" y="55.4">7</text>
<text x="206.8" y="58.2">1</text>
<text x="257" y="58.2">54</text>
<text x="313.6" y="54.9">1</text>
<text x="313.6" y="57.4">2</text>
<text x="313.6" y="59.9">3</text>
<text x="206.8" y="60.7">2</text>
<text x="206.8" y="63.2">3</text>
<text x="206.8" y="65.8">4</text>
<text x="257" y="60.7">53</text>
<text x="257" y="63.2">52</text>
<text x="257" y="65.8">51</text>
<text x="313.6" y="62.5">4</text>
<text x="313.6" y="65">5</text>
<text x="126.5" y="70.3" transform="rotate(-90 126.5 70.3)">8</text>
<text x="206.8" y="68.3">5</text>
<text x="206.8" y="70.9">6</text>
<text x="257" y="68.3">50</text>
<text x="257" y="70.9">49</text>
<text x="313.6" y="67.6">6</text>
<text x="313.6" y="70.1">7</text>
<text x="46.3" y="77.7">3</text>
<text x="66.6" y="77.7">5</text>
<text x="206.8" y="73.4">7</text>
<text x="206.8" y="75.9">8</text>
<text x="257" y="73.4">48</text>
<text x="257" y="75.9">47</text>
<text x="313" y="77.7">10</text>
<text x="313.6" y="72.6">8</text>
<text x="313.6" y="75.2">9</text>
<text x="206.2" y="81">10</text>
<text x="206.2" y="83.6">11</text>
<text x="206.8" y="78.5">9</text>
<text x="257" y="78.5">46</text>
<text x="257" y="81">45</text>
<text x="257" y="83.6">44</text>
<text x="313" y="80.3">11</text>
<text x="313" y="82.8">12</text>
<text x="126.5" y="85.5" transform="rotate(-90 126.5 85.5)">4</text>
<text x="206.2" y="86.1">12</text>
<text x="206.2" y="88.6">13</text>
<text x="257" y="86.1">43</text>
<text x="257" y="88.6">42</text>
<text x="313" y="85.3">13</text>
<text x="313" y="87.9">14</text>
<text x="206.2" y="91.2">14</text>
<text x="206.2" y="93.7">15</text>
<text x="257" y="91.2">41</text>
<text x="257" y="93.7">40</text>
<text x="313" y="90.4">15</text>
<text x="313" y="93">16</text>
<text x="45.5" y="100.6">6</text>
<text x="65.8" y="100.6">2</text>
<text x="206.2" y="96.3">16</text>
<text x="206.2" y="98.8">17</text>
<text x="206.2" y="101.3">18</text>
<text x="257" y="96.3">39</text>
<text x="257" y="98.8">38</text>
<text x="257" y="101.3">37</text>
<text x="206.2" y="103.9">19</text>
<text x="206.2" y="106.4">20</text>
<text x="257" y="103.9">36</text>
<text x="257" y="106.4">35</text>
<text x="206.2" y="109">21</text>
<text x="206.2" y="111.5">22</text>
<text x="206.2" y="114">23</text>
<text x="206.2" y="116.6">24</text>
<text x="206.2" y="119.1">25</text>
<text x="257" y="114">34</text>
<text x="257" y="116.6">33</text>
<text x="257" y="119.1">32</text>
<text x="310.3" y="118.1">8</text>
<text x="206.2" y="121.7">26</text>
<text x="206.2" y="124.2">27</text>
<text x="257" y="121.7">31</text>
<text x="257" y="124.2">30</text>
<text x="310.3" y="125.7">5</text>
<text x="310.3" y="123.2">6</text>
<text x="310.3" y="120.6">7</text>
<text x="206.2" y="126.7">28</text>
<text x="257" y="126.7">29</text>
<text x="310.3" y="130.8">3</text>
<text x="310.3" y="128.3">4</text>
<text x="310.3" y="135.9">1</text>
<text x="310.3" y="133.3">2</text>
<text x="103.2" y="148.6">1</text>
<text x="126" y="148.6">8</text>
<text x="34.6" y="153.4">6</text>
<text x="34.6" y="154.7">7</text>
<text x="34.6" y="156">8</text>
<text x="103.2" y="151.6">2</text>
<text x="103.2" y="154.7">3</text>
<text x="126" y="151.6">7</text>
<text x="126" y="154.7">6</text>
<text x="34" y="158.5">10</text>
<text x="34" y="159.8">11</text>
<text x="34" y="161">12</text>
<text x="34.6" y="157.2">9</text>
<text x="103.2" y="157.7">4</text>
<text x="126" y="157.7">5</text>
<text x="191.3" y="158.5">1</text>
<text x="204" y="158.5">2</text>
<text x="34" y="162.3">13</text>
<text x="34" y="163.6">14</text>
<text x="34" y="164.8">15</text>
<text x="34" y="166.1">16</text>
<text x="34" y="167.4">17</text>
<text x="198.1" y="163.3" transform="rotate(-90 198.1 163.3)">3</text>
<text x="34" y="168.7">18</text>
<text x="34" y="169.9">19</text>
<text x="34" y="171.2">20</text>
<text x="137.2" y="172" transform="rotate(-90 137.2 172)">1</text>
<text x="191.3" y="170.4">1</text>
<text x="204" y="170.4">2</text>
<text x="133.5" y="174.2">2</text>
<text x="137.2" y="178.4" transform="rotate(-90 137.2 178.4)">3</text>
<text x="198.1" y="175.2" transform="rotate(-90 198.1 175.2)">3</text>
<text x="191.3" y="182.6">1</text>
<text x="204" y="182.6">2</text>
<text x="198.1" y="187.4" transform="rotate(-90 198.1 187.4)">3</text>
</g>
<g font-size="1.8" fill="#989898">
<text x="172.7" y="150.2">C7</text>
<text x="172.7" y="152.8">68p</text>
</g>
<g font-size="1.4" fill="#a90000">
<text x="34.7" y="145.8">5</text>
<text x="34.7" y="148.3">3</text>
<text x="55" y="147.1">2</text>
<text x="55" y="149.6">1</text>
<text x="34.7" y="150.9">4</text>
<text x="54.5" y="154.7">21</text>
<text x="54.5" y="162.3">22</text>
</g>
<g font-size="1.4" fill="#006464">
<text x="38.9" y="146.8">SH</text>
<text x="38.9" y="149.3">ICG</text>
<text x="49.1" y="148.1">VAD</text>
<text x="38.9" y="151.9">M</text>
<text x="48.9" y="150.6">VDD</text>
<text x="49.8" y="155.7">OS</text>
<text x="49.9" y="163.3">SS</text>
</g>
</svg>
